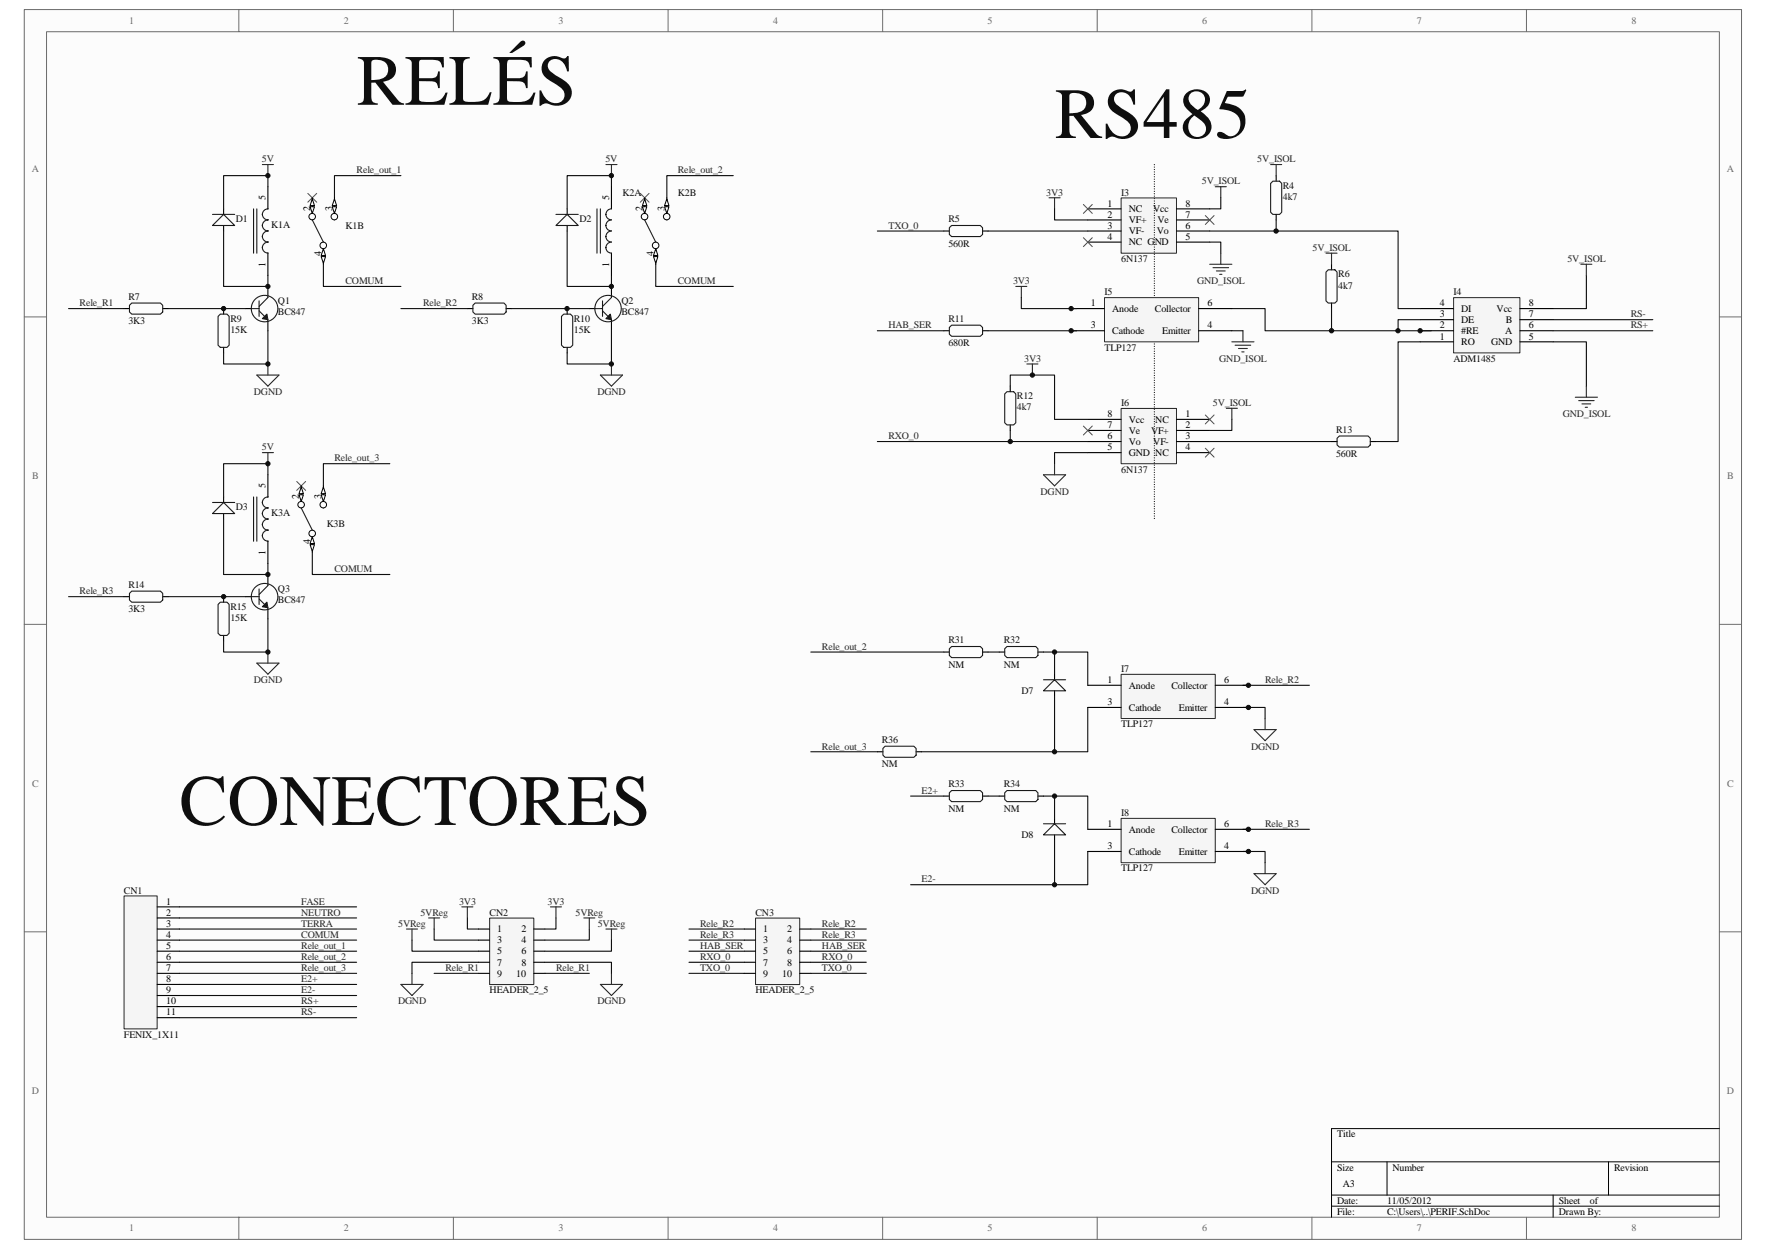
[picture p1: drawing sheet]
<svg xmlns="http://www.w3.org/2000/svg" width="297mm" height="210mm" viewBox="0 0 297 210" stroke-linecap="round" stroke-linejoin="round" font-family="sans-serif">
<path d="M4.1 1.6h288.8v206.8h-288.8z" fill="#fcfcfc"/>
<path d="M4.1 1.6h288.8v206.8h-288.8z" fill="none" stroke="#6a6a6a" stroke-width=".17"/>
<path d="M7.8 5.4h281.4v199.2h-281.4z" fill="#fcfcfc"/>
<g fill="none" stroke="#6a6a6a" stroke-width=".17">
<path d="M7.8 5.3h281.4v199.3h-281.4zM40.2 1.6v3.7M76.3 1.6v3.7M112.4 1.6v3.7M148.5 1.6v3.7M184.5 1.6v3.7M220.7 1.6v3.7M256.7 1.6v3.7M4.1 53.3h3.7M289.2 53.3h3.7M4.1 105h3.7M289.2 105h3.7"/>
<path d="M4.1 156.7h3.7M289.2 156.7h3.7M40.2 204.6v3.8M76.3 204.6v3.8M112.4 204.6v3.8M148.5 204.6v3.8M184.5 204.6v3.8M220.7 204.6v3.8M256.7 204.6v3.8"/>
</g>
<path d="M224 195.3h65.2M233.3 195.3v5.6M270.5 195.3v5.6M289.2 189.7h-65.2v14.9M224 200.9h65.2M224 202.8h65.2M261.2 200.9v3.7" fill="none" stroke="#000" stroke-width=".17"/>
<path d="M82.4 154.4h7.4v11.1h-7.4z" fill="#f5f5f5"/>
<path d="M82.4 154.3h7.4v11.2h-7.4z" fill="none" stroke="#262626" stroke-width=".17"/>
<path d="M80.5 156.2h1.8M80.5 158.1h1.8M80.5 159.9h1.8M89.8 156.2h1.8M89.8 158.1h1.8M89.8 159.9h1.8M80.5 161.8h1.8M80.5 163.6h1.8M89.8 161.8h1.8M89.8 163.6h1.8" fill="none" stroke="#000" stroke-width=".19"/>
<path d="M127.1 154.4h7.4v11.1h-7.4z" fill="#f5f5f5"/>
<path d="M127.1 154.3h7.4v11.2h-7.4z" fill="none" stroke="#262626" stroke-width=".17"/>
<g fill="none" stroke="#000" stroke-width=".19">
<path d="M37.6 35.1v.9M37.6 37.9v.9M45.1 31.4v3.7M95.4 35.1v.9M95.4 37.9v.9M20.8 51.9h1M27.4 51.9h.9M37.6 51.9v.9M37.6 58.4v.9M41.3 51.9h1M45.1 48.2v1.8M45.1 53.7v1.9"/>
<path d="M45.1 42.6v3.7M78.6 51.9h.9M85.1 51.9h1M95.4 51.9v.9M95.4 58.4v.9M99.1 51.9h1M102.8 48.2v1.8M102.8 53.7v1.9M110.3 40.7v3.7M37.6 83.5v1M37.6 86.3v1M45.1 96.6v1.8"/>
<path d="M20.8 100.3h1M27.4 100.3h.9M37.6 100.3v.9M37.6 106.8v1M41.3 100.3h1M45.1 102.2v1.8M125.2 156.2h1.9M125.2 158.1h1.9M125.2 159.9h1.9M134.5 156.2h1.9M134.5 158.1h1.9M134.5 159.9h1.9"/>
<path d="M125.2 161.8h1.9M125.2 163.6h1.9M134.5 161.8h1.9M134.5 163.6h1.9"/>
</g>
<g fill="#1c1c1c" stroke="#1c1c1c" stroke-width=".19">
<path d="M44.1 53.6l.8-.8 .2 .9z"/>
<path d="M102.7 52.8l.1 .9-.9-.1z"/>
<path d="M44.1 102l.8-.8 .2 1z"/>
</g>
<g fill="none" stroke="#1c1c1c" stroke-width=".19">
<path d="M35.7 36h3.8M37.6 36l1.9 1.9h-3.8zM42.6 35.1v7.5M43.2 35.1v7.5M45.1 38.8a.94 .94 0 0 0-1 1 .94 .94 0 0 0 1 .9M45.1 35.1a.94 .94 0 0 0-1 1v-.1a.94 .94 0 0 0 1 1 .94 .94 0 0 0-1 .9 .94 .94 0 0 0 1 .9M93.5 36h3.8M93.5 37.9l1.9-1.9 1.9 1.9zM22.2 50.9h4.8l.4 .4v1.2l-.4 .3h-4.8l-.4-.3v-1.2zM36.7 53.2l.4-.4h1.1l.3 .4v4.8l-.3 .4h-1.1l-.4-.4zM42.3 51.9h1.3M43.6 52.3l.9 .9"/>
<path d="M43.6 50.6v2.6M45.1 40.7a.94 .94 0 0 0-1 1v-.1a.94 .94 0 0 0 1 .9M45.1 50l-1.5 1.5M79.9 50.9h4.9l.3 .4v1.2l-.3 .3h-4.9l-.4-.3v-1.2zM94.4 53.2l.4-.4h1.1l.4 .4v4.8l-.4 .4h-1.1l-.4-.4zM100.1 51.9h1.2M101.3 50.6v2.6M101.3 52.3l1 .9M102.8 50l-1.5 1.5M22.2 99.4h4.8l.4 .4v1.1l-.4 .3h-4.8l-.4-.3v-1.1zM35.7 84.5h3.8M35.7 86.3l1.9-1.8 1.9 1.8z"/>
<path d="M43.6 99v2.6M45.1 98.4l-1.5 1.5M36.7 101.6l.4-.4h1.1l.3 .4v4.9l-.3 .3h-1.1l-.4-.3zM42.3 100.3h1.3M43.6 100.7l.9 .9"/>
<circle cx="44.5" cy="51.9" r="2.23"/>
<circle cx="102.3" cy="51.9" r="2.22"/>
<circle cx="44.5" cy="100.3" r="2.23"/>
</g>
<g fill="none" stroke="#0e0e0e" stroke-width=".19">
<path d="M37.6 38.8v9.4h7.5v-1.9M45.1 31.4v-1.9h-7.5v5.6M67.4 29.5h-11.1v3.8M95.4 38.8v9.4h7.4v-1.9M102.8 31.4v-1.9h-7.4v5.6M123.3 29.5h-11.1v3.8M11.5 51.9h9.3M28.3 51.9h13M45.1 55.6v5.6h-7.5v-1.9M54.4 44.4v3.8h13M86.1 51.9h13M102.8 55.6v5.6h-7.4v-1.9"/>
<path d="M110.3 44.4v3.8h13M45.1 79.8v-1.8h-7.5v5.5M65.6 78h-11.2v3.7M37.6 87.3v9.3h7.5v-1.9M52.5 92.9v3.7h13.1M11.5 100.3h9.3M28.3 100.3h13M45.1 104v5.6h-7.5v-1.8M30.2 156.2h29.8M30.2 158.1h29.8M30.2 159.9h29.8M30.2 154.3h29.8"/>
<path d="M30.2 152.5h29.8M69.3 158.1v1.8h11.2M73 156.2v1.9h7.5M78.6 154.3v1.9h1.9M93.5 154.3v1.9h-1.9M99.1 156.2v1.9h-7.5M102.8 158.1v1.8h-11.2M115.9 156.2h9.3M115.9 158.1h9.3M115.9 159.9h9.3M136.4 156.2h9.3M136.4 158.1h9.3"/>
<path d="M136.4 159.9h9.3M30.2 163.6h29.8M30.2 161.8h29.8M30.2 167.4h29.8M30.2 165.5h29.8M73 163.6h7.5M80.5 161.8h-11.2v1.8M91.6 161.8h11.2v1.8M91.6 163.6h7.5M115.9 163.6h9.3M115.9 161.8h9.3M136.4 163.6h9.3"/>
<path d="M136.4 161.8h9.3"/>
</g>
<g fill="none" stroke="#262626" stroke-width=".19">
<path d="M44.1 27.7h1.9M45.1 27.7v1.8M101.9 27.7h1.9M102.8 27.7v1.8M43.2 63.1h3.7l-1.8 1.8zM44.1 76.1h1.9M45.1 61.2v1.9M45.1 76.1v1.9M101 63.1h3.7l-1.9 1.8zM102.8 61.2v1.9M43.2 111.5h3.7l-1.8 1.8zM45.1 109.6v1.9"/>
<path d="M68.4 156.2h1.8M69.3 156.2v1.9M77.7 152.5h1.8M78.6 152.5v1.8M92.6 152.5h1.8M93.5 152.5v1.8M101.9 156.2h1.9M102.8 156.2v1.9M67.4 165.5h3.8l-1.9 1.9zM69.3 163.6v1.9M101 165.5h3.7l-1.9 1.9zM102.8 163.6v1.9"/>
</g>
<path d="M51.8 32.5l1.5 1.5M53.3 32.5l-1.5 1.5M107.7 32.5l1.5 1.5M109.2 32.5l-1.5 1.5M49.9 80.9l1.5 1.5M51.4 80.9l-1.5 1.5" fill="none" stroke="#4c4c4c" stroke-width=".17"/>
<g fill="#fcfcfc" stroke="#000" stroke-width=".17">
<path d="M110.3 41.8l.4 1.1h-.8z"/>
<path d="M109.9 43.1h.8l-.4 1.2z"/>
<circle cx="110.3" cy="41.3" r=".55"/>
</g>
<path d="M108.4 33.3v3.7" fill="none" stroke="#000" stroke-width=".19"/>
<g fill="#fcfcfc" stroke="#000" stroke-width=".17">
<path d="M108.1 34.8h.7l-.4 1.1z"/>
<path d="M108.4 33.4l.4 1.2h-.7z"/>
<circle cx="108.4" cy="36.4" r=".55"/>
</g>
<path d="M112.2 33.3v3.7" fill="none" stroke="#000" stroke-width=".19"/>
<g fill="#fcfcfc" stroke="#000" stroke-width=".17">
<path d="M111.8 34.8h.7l-.3 1.1z"/>
<path d="M112.2 33.4l.3 1.2h-.7z"/>
<circle cx="112.1" cy="36.4" r=".55"/>
</g>
<path d="M108.4 37l1.9 3.7" fill="none" stroke="#1c1c1c" stroke-width=".19"/>
<path d="M54.4 40.7v3.7" fill="none" stroke="#000" stroke-width=".19"/>
<g fill="#fcfcfc" stroke="#000" stroke-width=".17">
<path d="M54.4 41.8l.4 1.1h-.8z"/>
<path d="M54 43.1h.8l-.4 1.2z"/>
<circle cx="54.4" cy="41.3" r=".55"/>
</g>
<path d="M52.5 33.3v3.7" fill="none" stroke="#000" stroke-width=".19"/>
<g fill="#fcfcfc" stroke="#000" stroke-width=".17">
<path d="M52.2 34.8h.7l-.4 1.1z"/>
<path d="M52.5 33.4l.4 1.2h-.7z"/>
<circle cx="52.5" cy="36.4" r=".55"/>
</g>
<path d="M56.3 33.3v3.7" fill="none" stroke="#000" stroke-width=".19"/>
<g fill="#fcfcfc" stroke="#000" stroke-width=".17">
<path d="M55.9 34.8h.7l-.3 1.1z"/>
<path d="M56.3 33.4l.3 1.2h-.7z"/>
<circle cx="56.2" cy="36.4" r=".55"/>
</g>
<path d="M52.5 37l1.9 3.7M100.4 35.1v7.5M101 35.1v7.5M102.8 38.8a.92 .92 0 0 0-.9 1 .91 .91 0 0 0 .9 .9M102.8 35.1a.92 .92 0 0 0-.9 1v-.1a.91 .91 0 0 0 .9 1 .92 .92 0 0 0-.9 .9 .91 .91 0 0 0 .9 .9M102.8 40.7a.92 .92 0 0 0-.9 1v-.1a.91 .91 0 0 0 .9 .9M42.6 83.5v7.5M43.2 83.5v7.5M45.1 89.1a.94 .94 0 0 0-1 1 .94 .94 0 0 0 1 .9M45.1 83.5a.94 .94 0 0 0-1 1 .94 .94 0 0 0 1 .9 .94 .94 0 0 0-1 1v-.1a.94 .94 0 0 0 1 .9v.1a.94 .94 0 0 0-1 .9 .94 .94 0 0 0 1 .9" fill="none" stroke="#1c1c1c" stroke-width=".19"/>
<path d="M102.8 31.4v3.7M102.8 42.6v3.7M45.1 79.8v3.7M45.1 91v3.7M52.5 89.1v3.8" fill="none" stroke="#000" stroke-width=".19"/>
<g fill="#fcfcfc" stroke="#000" stroke-width=".17">
<path d="M52.5 90.3l.4 1.1h-.7z"/>
<path d="M52.2 91.6h.7l-.4 1.1z"/>
<circle cx="52.5" cy="89.7" r=".55"/>
</g>
<path d="M50.7 81.7v3.7" fill="none" stroke="#000" stroke-width=".19"/>
<g fill="#fcfcfc" stroke="#000" stroke-width=".17">
<path d="M50.3 83.2h.7l-.3 1.1z"/>
<path d="M50.7 81.9l.3 1.1h-.7z"/>
<circle cx="50.7" cy="84.8" r=".55"/>
</g>
<path d="M54.4 81.7v3.7" fill="none" stroke="#000" stroke-width=".19"/>
<g fill="#fcfcfc" stroke="#000" stroke-width=".17">
<path d="M54 83.2h.8l-.4 1.1z"/>
<path d="M54.4 81.9l.4 1.1h-.8z"/>
<circle cx="54.4" cy="84.8" r=".55"/>
</g>
<path d="M50.7 85.4l1.8 3.7" fill="none" stroke="#1c1c1c" stroke-width=".19"/>
<path d="M188.6 33.3h9.3v9.3h-9.3z" fill="#f5f5f5"/>
<path d="M188.6 33.3h9.3v9.3h-9.3z" fill="none" stroke="#262626" stroke-width=".17"/>
<path d="M183 35.1h5.6M183 37h5.6M183 38.8h5.6M197.9 35.1h5.6M197.9 37h5.6M197.9 38.8h5.6M183 40.7h5.6M197.9 40.7h5.6" fill="none" stroke="#000" stroke-width=".19"/>
<path d="M188.6 68.7h9.3v9.3h-9.3z" fill="#f5f5f5"/>
<path d="M188.6 68.7h9.3v9.3h-9.3z" fill="none" stroke="#262626" stroke-width=".17"/>
<path d="M183 70.5h5.6M183 72.4h5.6M183 74.2h5.6M183 76.1h5.6M197.9 70.5h5.6M197.9 72.4h5.6M197.9 74.2h5.6M197.9 76.1h5.6" fill="none" stroke="#000" stroke-width=".19"/>
<path d="M244.5 50.1h11.1v9.2h-11.1z" fill="#f5f5f5"/>
<path d="M244.5 50h11.1v9.3h-11.1z" fill="none" stroke="#262626" stroke-width=".17"/>
<g fill="none" stroke="#000" stroke-width=".19">
<path d="M158.7 38.8h1M165.3 38.8h.9M214.6 29.5v1M214.6 36v1M158.7 55.6h1M165.3 55.6h.9M224 44.4v1M224 50.9v1M238.9 57.5h5.6M238.9 55.6h5.6M238.9 53.7h5.6M238.9 51.9h5.6"/>
<path d="M255.6 57.5h5.6M255.6 55.6h5.6M255.6 53.7h5.6M255.6 51.9h5.6M169.9 64.9v.9M169.9 71.4v1M224 74.2h.9M230.5 74.2h.9M158.7 109.6h1M165.3 109.6h.9M168.1 109.6h.9M174.6 109.6h.9"/>
<path d="M177.4 113.3v1M177.4 116.1v1M158.7 133.8h1M165.3 133.8h.9M168.1 133.8h.9M174.6 133.8h.9M177.4 137.6v.9M177.4 140.4v.9"/>
</g>
<g fill="none" stroke="#0e0e0e" stroke-width=".19">
<path d="M147.6 38.8h11.1M166.2 38.8h16.8M177.4 35.1v1.9h5.6M205.3 33.3v1.8h-1.8M214.6 37v1.8h-11.1M214.6 38.8h20.6v13.1h3.7M147.6 55.6h11.1M203.5 40.7h1.8v1.9M207.2 51.9h5.6v3.7h27.9M224 51.9v3.7M238.9 57.5h-3.7v16.7h-3.8M238.9 53.7h-3.7v1.9"/>
<path d="M261.2 57.5h5.6v7.4M261.2 53.7h16.8M261.2 55.6h16.8M266.8 46.3v5.6h-5.6M147.6 74.2h35.4M169.9 64.9v-1.8h7.5v7.4h5.6M169.9 72.4v1.8M183 76.1h-5.6v1.9M203.5 74.2h20.5M207.2 70.5v1.9h-3.7M166.2 109.6h1.9M175.5 109.6h7.5v5.6"/>
<path d="M177.4 109.6v3.7M177.4 117.1v9.3M183 118.9v7.5h-28M209.1 118.9h3.7v1.9M153.2 133.8h5.5M166.2 133.8h1.9M175.5 133.8h7.5v5.6M177.4 133.8v3.8M177.4 141.3v7.4M183 143.2v5.5h-29.8"/>
</g>
<g fill="none" stroke="#262626" stroke-width=".19">
<path d="M176.4 33.3h1.9M177.4 33.3v1.8M204.4 31.4h1.9M205.3 31.4v1.9M213.7 27.7h1.9M214.6 27.7v1.8M170.9 48.2h1.8M171.8 48.2v1.8M203.5 44.4h3.7M204 45h2.6M204.6 45.6h1.5M205.1 46.1h.4"/>
<path d="M205.3 42.6v1.8M207.2 57.5h3.7M207.7 58h2.7M208.3 58.6h1.5M208.9 59.2h.4M209.1 55.6v1.9M223 42.6h1.9M224 42.6v1.8M265.9 44.4h1.9M266.8 44.4v1.9M172.7 61.2h1.9M173.6 61.2v1.9"/>
<path d="M175.5 79.8h3.7l-1.8 1.9zM177.4 78v1.8M206.3 68.6h1.8M207.2 68.6v1.9M265 66.8h3.7M265.5 67.4h2.6M266.1 67.9h1.5M266.6 68.5h.4M266.8 64.9v1.9M210.9 122.7h3.7l-1.8 1.8zM212.8 120.8v1.9M210.9 146.9h3.7l-1.8 1.8z"/>
<path d="M212.8 145v1.9"/>
</g>
<path d="M182.2 34.4l1.5 1.5M182.2 40l1.5 1.5M183.7 34.4l-1.5 1.5M183.7 40l-1.5 1.5M202.7 36.2l1.5 1.5M204.2 36.2l-1.5 1.5M182.2 71.6l1.5 1.5M183.7 71.6l-1.5 1.5M202.7 69.8l1.5 1.5M202.7 75.4l1.5 1.5M204.2 69.8l-1.5 1.5M204.2 75.4l-1.5 1.5" fill="none" stroke="#4c4c4c" stroke-width=".17"/>
<path d="M194.2 27.7v59.6" fill="none" stroke="#000" stroke-width=".19" stroke-dasharray="0 .4"/>
<g fill="none" stroke="#1c1c1c" stroke-width=".19">
<path d="M160.1 37.9h4.8l.4 .4v1.1l-.4 .4h-4.8l-.4-.4v-1.1zM213.7 30.8l.4-.3h1.1l.4 .3v4.9l-.4 .3h-1.1l-.4-.3zM160.1 54.7h4.8l.4 .4v1.1l-.4 .3h-4.8l-.4-.3v-1.1zM223 45.7l.4-.3h1.1l.4 .3v4.9l-.4 .3h-1.1l-.4-.3zM169 66.2l.4-.4h1.1l.4 .4v4.9l-.4 .3h-1.1l-.4-.3zM225.3 73.3h4.8l.4 .4v1.1l-.4 .4h-4.8l-.4-.4v-1.1zM160.1 108.7h4.8l.4 .4v1.1l-.4 .4h-4.8l-.4-.4v-1.1zM169.4 108.7h4.8l.4 .4v1.1l-.4 .4h-4.8l-.4-.4v-1.1zM175.5 114.3h3.7M177.4 114.3l1.8 1.8h-3.7zM160.1 132.9h4.8l.4 .4v1.1l-.4 .4h-4.8l-.4-.4v-1.1zM169.4 132.9h4.8l.4 .4v1.1l-.4 .4h-4.8l-.4-.4v-1.1z"/>
<path d="M175.5 138.5h3.7M177.4 138.5l1.8 1.9h-3.7z"/>
</g>
<path d="M20.9 150.6h5.5v22.4h-5.5z" fill="#f5f5f5"/>
<path d="M20.9 150.6h5.5v22.4h-5.5z" fill="none" stroke="#262626" stroke-width=".17"/>
<g fill="none" stroke="#000" stroke-width=".19">
<path d="M147.6 126.4h.9M154.1 126.4h.9M26.4 152.5h3.8M26.4 154.3h3.8M26.4 156.2h3.8M26.4 158.1h3.8M26.4 159.9h3.8M26.4 161.8h3.8M26.4 163.6h3.8M26.4 165.5h3.8M26.4 167.4h3.8M26.4 169.2h3.8"/>
<path d="M26.4 171.1h3.8"/>
</g>
<path d="M67.4 51.9h11.2M136.4 109.6h22.3M209.1 115.2h11.1M136.4 126.4h11.2M209.1 139.4h11.1M209.1 143.2h3.7v1.8M30.2 169.2h29.8M30.2 171.1h29.8" fill="none" stroke="#0e0e0e" stroke-width=".19"/>
<path d="M148.9 125.5h4.8l.4 .3v1.2l-.4 .3h-4.8l-.4-.3v-1.2z" fill="none" stroke="#1c1c1c" stroke-width=".19"/>
<path d="M72.1 154.3h1.9M73 154.3v1.9M98.2 154.3h1.9M99.1 154.3v1.9" fill="none" stroke="#262626" stroke-width=".19"/>
<path d="M188.6 113.4h15.8v7.4h-15.8z" fill="#f5f5f5"/>
<path d="M188.6 113.4h15.8v7.4h-15.8z" fill="none" stroke="#262626" stroke-width=".17"/>
<path d="M183 115.2h5.6M183 118.9h5.6M204.4 115.2h5.6M204.4 118.9h5.6" fill="none" stroke="#000" stroke-width=".19"/>
<path d="M188.6 137.6h15.8v7.4h-15.8z" fill="#f5f5f5"/>
<path d="M188.6 137.6h15.8v7.4h-15.8z" fill="none" stroke="#262626" stroke-width=".17"/>
<path d="M183 139.4h5.6M204.4 139.4h5.6M183 143.2h5.6M204.4 143.2h5.6" fill="none" stroke="#000" stroke-width=".19"/>
<path d="M185.8 50.1h15.8v7.4h-15.8z" fill="#f5f5f5"/>
<path d="M185.8 50h15.8v7.5h-15.8z" fill="none" stroke="#262626" stroke-width=".17"/>
<path d="M180.2 51.9h5.6M180.2 55.6h5.6M201.6 51.9h5.6M201.6 55.6h5.6" fill="none" stroke="#000" stroke-width=".19"/>
<path d="M166.2 55.6h14.9M171.8 50v1.9h9.3M207.2 55.6h1.9" fill="none" stroke="#0e0e0e" stroke-width=".19"/>
<g fill="#0e0e0e" stroke="#0e0e0e" stroke-width=".17">
<circle cx="37.6" cy="100.3" r=".36"/>
<circle cx="37.6" cy="51.9" r=".36"/>
<circle cx="45.1" cy="109.6" r=".36"/>
<circle cx="45.1" cy="96.6" r=".36"/>
<circle cx="45.1" cy="78" r=".36"/>
<circle cx="45.1" cy="61.2" r=".36"/>
<circle cx="45.1" cy="48.2" r=".36"/>
<circle cx="45.1" cy="29.5" r=".36"/>
<circle cx="95.4" cy="51.9" r=".36"/>
<circle cx="102.8" cy="61.2" r=".36"/>
<circle cx="102.8" cy="48.2" r=".36"/>
<circle cx="102.8" cy="29.5" r=".36"/>
<circle cx="169.9" cy="74.2" r=".36"/>
<circle cx="173.6" cy="63.1" r=".36"/>
<circle cx="177.4" cy="148.7" r=".36"/>
<circle cx="177.4" cy="133.8" r=".36"/>
<circle cx="177.4" cy="126.4" r=".36"/>
<circle cx="177.4" cy="109.6" r=".36"/>
<circle cx="180.2" cy="55.6" r=".36"/>
<circle cx="180.2" cy="51.9" r=".36"/>
<circle cx="210" cy="143.2" r=".36"/>
<circle cx="210" cy="139.4" r=".36"/>
<circle cx="210" cy="118.9" r=".36"/>
<circle cx="210" cy="115.2" r=".36"/>
<circle cx="214.6" cy="38.8" r=".36"/>
<circle cx="224" cy="55.6" r=".36"/>
<circle cx="235.1" cy="55.6" r=".36"/>
<circle cx="238.9" cy="55.6" r=".36"/>
</g>
<g font-size="12.1" fill="#0e0e0e">
<text x="60" y="17.6">RELÉS</text>
<text x="177.4" y="23.2">RS485</text>
<text x="30.2" y="138.7">CONECTORES</text>
</g>
<g font-size="1.7" fill="#696969">
<text x="21.7" y="4">1</text>
<text x="57.8" y="4">2</text>
<text x="93.9" y="4">3</text>
<text x="130" y="4">4</text>
<text x="166.1" y="4">5</text>
<text x="202.2" y="4">6</text>
<text x="238.3" y="4">7</text>
<text x="274.4" y="4">8</text>
<text x="5.4" y="28.9">A</text>
<text x="290.5" y="28.9">A</text>
<text x="5.4" y="80.6">B</text>
<text x="290.5" y="80.6">B</text>
<text x="5.4" y="132.3">C</text>
<text x="290.5" y="132.3">C</text>
<text x="5.4" y="184">D</text>
<text x="290.5" y="184">D</text>
<text x="21.7" y="207">1</text>
<text x="57.8" y="207">2</text>
<text x="93.9" y="207">3</text>
<text x="130" y="207">4</text>
<text x="166.1" y="207">5</text>
<text x="202.2" y="207">6</text>
<text x="238.3" y="207">7</text>
<text x="274.4" y="207">8</text>
</g>
<g font-size="1.7" fill="#262626">
<text x="44.1" y="27.3">5V</text>
<text x="60" y="29.1">Rele_out_1</text>
<text x="101.9" y="27.3">5V</text>
<text x="114" y="29.1">Rele_out_2</text>
<text x="211.5" y="27.3">5V_ISOL</text>
<text x="176" y="32.9">3V3</text>
<text x="202.1" y="31">5V_ISOL</text>
<text x="149.4" y="38.5">TXO_0</text>
<text x="58.1" y="47.8">COMUM</text>
<text x="114" y="47.8">COMUM</text>
<text x="170.4" y="47.8">3V3</text>
<text x="201.4" y="47.8">GND_ISOL</text>
<text x="220.8" y="42.2">5V_ISOL</text>
<text x="263.6" y="44">5V_ISOL</text>
<text x="13.4" y="51.5">Rele_R1</text>
<text x="71.2" y="51.5">Rele_R2</text>
<text x="274.3" y="53.4">RS-</text>
<text x="149.4" y="55.2">HAB_SER</text>
<text x="274.3" y="55.2">RS+</text>
<text x="172.3" y="60.8">3V3</text>
<text x="205.1" y="60.8">GND_ISOL</text>
<text x="42.7" y="66.4">DGND</text>
<text x="100.5" y="66.4">DGND</text>
<text x="204" y="68.3">5V_ISOL</text>
<text x="262.8" y="70.1">GND_ISOL</text>
<text x="44.1" y="75.7">5V</text>
<text x="56.3" y="77.6">Rele_out_3</text>
<text x="149.4" y="73.9">RXO_0</text>
<text x="175" y="83.2">DGND</text>
<text x="13.4" y="99.9">Rele_R3</text>
<text x="56.3" y="96.2">COMUM</text>
<text x="138.3" y="109.2">Rele_out_2</text>
<text x="42.7" y="114.8">DGND</text>
<text x="212.8" y="114.8">Rele_R2</text>
<text x="138.3" y="126">Rele_out_3</text>
<text x="210.4" y="126">DGND</text>
<text x="155" y="133.5">E2+</text>
<text x="212.8" y="139">Rele_R3</text>
<text x="155" y="148.4">E2-</text>
<text x="50.7" y="152.1">FASE</text>
<text x="50.7" y="153.9">NEUTRO</text>
<text x="50.7" y="155.8">TERRA</text>
<text x="67" y="155.8">5VReg</text>
<text x="70.7" y="153.9">5VReg</text>
<text x="77.2" y="152.1">3V3</text>
<text x="92.1" y="152.1">3V3</text>
<text x="96.8" y="153.9">5VReg</text>
<text x="100.5" y="155.8">5VReg</text>
<text x="117.7" y="155.8">Rele_R2</text>
<text x="138.3" y="155.8">Rele_R2</text>
<text x="210.4" y="150.2">DGND</text>
<text x="50.7" y="157.7">COMUM</text>
<text x="50.7" y="159.5">Rele_out_1</text>
<text x="50.7" y="161.4">Rele_out_2</text>
<text x="117.7" y="157.7">Rele_R3</text>
<text x="117.7" y="159.5">HAB_SER</text>
<text x="117.7" y="161.4">RXO_0</text>
<text x="138.3" y="157.7">Rele_R3</text>
<text x="138.3" y="159.5">HAB_SER</text>
<text x="138.3" y="161.4">RXO_0</text>
<text x="50.7" y="165.1">E2+</text>
<text x="50.7" y="167">E2-</text>
<text x="50.7" y="163.3">Rele_out_3</text>
<text x="74.9" y="163.3">Rele_R1</text>
<text x="93.5" y="163.3">Rele_R1</text>
<text x="117.7" y="163.3">TXO_0</text>
<text x="138.3" y="163.3">TXO_0</text>
<text x="50.7" y="168.8">RS+</text>
<text x="50.7" y="170.7">RS-</text>
<text x="66.9" y="168.8">DGND</text>
<text x="100.5" y="168.8">DGND</text>
</g>
<g font-size="1.7">
<text x="44.7" y="33.6" transform="rotate(-90 44.7 33.6)">5</text>
<text x="52.2" y="35.5" transform="rotate(-90 52.2 35.5)">2</text>
<text x="55.9" y="35.5" transform="rotate(-90 55.9 35.5)">3</text>
<text x="102.5" y="33.6" transform="rotate(-90 102.5 33.6)">5</text>
<text x="108.1" y="35.5" transform="rotate(-90 108.1 35.5)">2</text>
<text x="111.8" y="35.5" transform="rotate(-90 111.8 35.5)">3</text>
<text x="186.3" y="34.7">1</text>
<text x="189.9" y="35.7">NC</text>
<text x="193.9" y="35.7">Vcc</text>
<text x="199.4" y="34.7">8</text>
<text x="186.3" y="36.6">2</text>
<text x="186.3" y="38.5">3</text>
<text x="186.3" y="40.3">4</text>
<text x="189.9" y="37.5">VF+</text>
<text x="189.9" y="39.4">VF-</text>
<text x="189.9" y="41.3">NC GND</text>
<text x="194.6" y="39.4">Vo</text>
<text x="194.7" y="37.5">Ve</text>
<text x="199.4" y="36.6">7</text>
<text x="199.4" y="38.5">6</text>
<text x="199.4" y="40.3">5</text>
<text x="44.7" y="44.9" transform="rotate(-90 44.7 44.9)">1</text>
<text x="54" y="43.1" transform="rotate(-90 54 43.1)">4</text>
<text x="102.5" y="44.9" transform="rotate(-90 102.5 44.9)">1</text>
<text x="109.9" y="43.1" transform="rotate(-90 109.9 43.1)">4</text>
<text x="183.5" y="51.5">1</text>
<text x="187.1" y="52.4">Anode</text>
<text x="194.3" y="52.4">Collector</text>
<text x="203.1" y="51.5">6</text>
<text x="242.2" y="53.4">3</text>
<text x="242.2" y="51.5">4</text>
<text x="245.8" y="52.4">DI</text>
<text x="251.7" y="52.4">Vcc</text>
<text x="257.2" y="53.4">7</text>
<text x="257.2" y="51.5">8</text>
<text x="183.5" y="55.2">3</text>
<text x="187.1" y="56.2">Cathode</text>
<text x="195.5" y="56.2">Emitter</text>
<text x="203.1" y="55.2">4</text>
<text x="242.2" y="57.1">1</text>
<text x="242.2" y="55.2">2</text>
<text x="245.8" y="58">RO</text>
<text x="245.8" y="56.2">#RE</text>
<text x="245.8" y="54.3">DE</text>
<text x="250.8" y="58">GND</text>
<text x="253.2" y="56.2">A</text>
<text x="253.3" y="54.3">B</text>
<text x="257.2" y="55.2">6</text>
<text x="257.2" y="57.1">5</text>
<text x="186.3" y="72">7</text>
<text x="186.3" y="70.1">8</text>
<text x="189.9" y="71.1">Vcc</text>
<text x="194.3" y="71.1">NC</text>
<text x="199.4" y="72">2</text>
<text x="199.4" y="70.1">1</text>
<text x="186.3" y="75.7">5</text>
<text x="186.3" y="73.9">6</text>
<text x="189.9" y="76.6">GND</text>
<text x="189.9" y="74.8">Vo</text>
<text x="189.9" y="72.9">Ve</text>
<text x="193.6" y="72.9">VF+</text>
<text x="194" y="74.8">VF-</text>
<text x="194.3" y="76.6">NC</text>
<text x="199.4" y="75.7">4</text>
<text x="199.4" y="73.9">3</text>
<text x="44.7" y="82.1" transform="rotate(-90 44.7 82.1)">5</text>
<text x="50.3" y="83.9" transform="rotate(-90 50.3 83.9)">2</text>
<text x="54" y="83.9" transform="rotate(-90 54 83.9)">3</text>
<text x="44.7" y="93.3" transform="rotate(-90 44.7 93.3)">1</text>
<text x="52.2" y="91.5" transform="rotate(-90 52.2 91.5)">4</text>
<text x="186.3" y="114.8">1</text>
<text x="186.3" y="118.6">3</text>
<text x="189.9" y="115.8">Anode</text>
<text x="189.9" y="119.5">Cathode</text>
<text x="197.1" y="115.8">Collector</text>
<text x="198.3" y="119.5">Emitter</text>
<text x="205.9" y="118.6">4</text>
<text x="205.9" y="114.8">6</text>
<text x="186.3" y="139">1</text>
<text x="186.3" y="142.8">3</text>
<text x="189.9" y="140">Anode</text>
<text x="189.9" y="143.7">Cathode</text>
<text x="197.1" y="140">Collector</text>
<text x="198.3" y="143.7">Emitter</text>
<text x="205.9" y="142.8">4</text>
<text x="205.9" y="139">6</text>
<text x="27.9" y="152.1">1</text>
<text x="27.9" y="153.9">2</text>
<text x="27.9" y="155.8">3</text>
<text x="27.9" y="157.7">4</text>
<text x="27.9" y="159.5">5</text>
<text x="27.9" y="161.4">6</text>
<text x="83.6" y="156.7">1</text>
<text x="83.6" y="158.6">3</text>
<text x="83.6" y="160.5">5</text>
<text x="87.7" y="156.7">2</text>
<text x="87.7" y="158.6">4</text>
<text x="87.7" y="160.5">6</text>
<text x="128.4" y="156.7">1</text>
<text x="128.4" y="158.6">3</text>
<text x="128.4" y="160.5">5</text>
<text x="132.4" y="156.7">2</text>
<text x="132.4" y="158.6">4</text>
<text x="132.4" y="160.5">6</text>
<text x="27.9" y="163.3">7</text>
<text x="27.9" y="165.1">8</text>
<text x="27.9" y="167">9</text>
<text x="83.6" y="162.3">7</text>
<text x="83.6" y="164.2">9</text>
<text x="86.8" y="164.2">10</text>
<text x="87.7" y="162.3">8</text>
<text x="128.4" y="162.3">7</text>
<text x="128.4" y="164.2">9</text>
<text x="131.6" y="164.2">10</text>
<text x="132.4" y="162.3">8</text>
<text x="27.9" y="168.8">10</text>
<text x="27.9" y="170.7">11</text>
<text x="224.9" y="191.2">Title</text>
<text x="224.9" y="196.8">Size</text>
<text x="234.2" y="196.8">Number</text>
<text x="271.5" y="196.8">Revision</text>
<text x="224.9" y="202.4">Date:</text>
<text x="225.8" y="199.6">A3</text>
<text x="233.3" y="202.4">11/05/2012</text>
<text x="262.2" y="202.4">Sheet</text>
<text x="267.4" y="202.4">of</text>
<text x="224.9" y="204.2">File:</text>
<text x="233.3" y="204.2">C:\Users\..\PERIF.SchDoc</text>
<text x="262.2" y="204.2">Drawn By:</text>
</g>
<g font-size="1.7" fill="#0e0e0e">
<text x="104.7" y="32.9">K2A</text>
<text x="114" y="32.9">K2B</text>
<text x="188.6" y="32.9">I3</text>
<text x="215.8" y="31.7">R4</text>
<text x="215.8" y="33.6">4k7</text>
<text x="39.7" y="37.3">D1</text>
<text x="45.6" y="38.3">K1A</text>
<text x="58.1" y="38.5">K1B</text>
<text x="97.4" y="37.3">D2</text>
<text x="159.5" y="37.3">R5</text>
<text x="159.5" y="41.4">560R</text>
<text x="188.6" y="44">6N137</text>
<text x="225.1" y="46.7">R6</text>
<text x="21.6" y="50.4">R7</text>
<text x="46.8" y="51.1">Q1</text>
<text x="46.8" y="53">BC847</text>
<text x="79.4" y="50.4">R8</text>
<text x="104.5" y="51.1">Q2</text>
<text x="104.5" y="53">BC847</text>
<text x="185.8" y="49.6">I5</text>
<text x="225.1" y="48.5">4k7</text>
<text x="244.5" y="49.6">I4</text>
<text x="21.6" y="54.5">3K3</text>
<text x="38.8" y="54.1">R9</text>
<text x="38.8" y="56">15K</text>
<text x="79.4" y="54.5">3K3</text>
<text x="96.5" y="54.1">R10</text>
<text x="96.5" y="56">15K</text>
<text x="159.5" y="54.1">R11</text>
<text x="159.5" y="58.2">680R</text>
<text x="185.8" y="58.9">TLP127</text>
<text x="244.5" y="60.8">ADM1485</text>
<text x="171" y="67.1">R12</text>
<text x="171" y="69">4k7</text>
<text x="188.6" y="68.3">I6</text>
<text x="224.7" y="72.7">R13</text>
<text x="224.7" y="76.8">560R</text>
<text x="188.6" y="79.4">6N137</text>
<text x="39.7" y="85.8">D3</text>
<text x="45.6" y="86.7">K3A</text>
<text x="55" y="88.6">K3B</text>
<text x="21.6" y="98.8">R14</text>
<text x="46.8" y="99.5">Q3</text>
<text x="46.8" y="101.4">BC847</text>
<text x="21.6" y="102.9">3K3</text>
<text x="38.8" y="102.5">R15</text>
<text x="38.8" y="104.4">15K</text>
<text x="159.5" y="108.1">R31</text>
<text x="159.5" y="112.2">NM</text>
<text x="168.8" y="108.1">R32</text>
<text x="168.8" y="112.2">NM</text>
<text x="188.6" y="113">I7</text>
<text x="171.8" y="116.7">D7</text>
<text x="148.3" y="124.9">R36</text>
<text x="188.6" y="122.3">TLP127</text>
<text x="148.3" y="129">NM</text>
<text x="159.5" y="132.3">R33</text>
<text x="159.5" y="136.4">NM</text>
<text x="168.8" y="132.3">R34</text>
<text x="168.8" y="136.4">NM</text>
<text x="188.6" y="137.2">I8</text>
<text x="171.8" y="140.9">D8</text>
<text x="188.6" y="146.5">TLP127</text>
<text x="20.8" y="150.2">CN1</text>
<text x="82.4" y="153.9">CN2</text>
<text x="127.1" y="153.9">CN3</text>
<text x="82.4" y="167">HEADER_2_5</text>
<text x="127.1" y="167">HEADER_2_5</text>
<text x="20.8" y="174.4">FENIX_1X11</text>
</g>
</svg>
